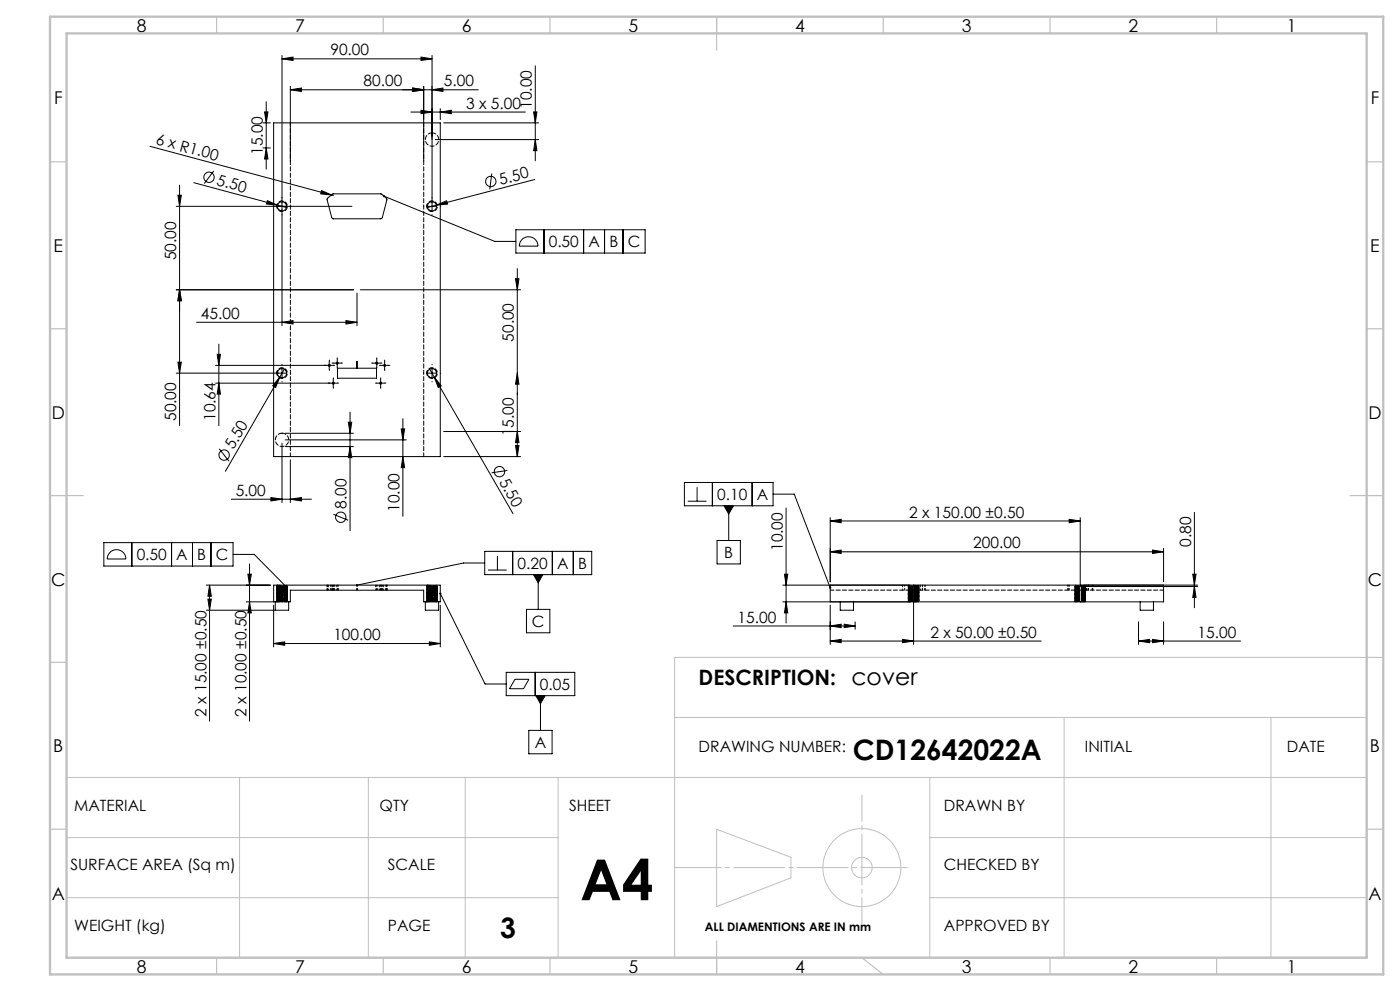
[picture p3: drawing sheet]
<svg xmlns="http://www.w3.org/2000/svg" width="420mm" height="297mm" viewBox="0 0 420 297" stroke-linecap="round" stroke-linejoin="round" font-family="sans-serif">
<g fill="none" stroke="#000" stroke-width=".3">
<path d="M84.6 17.6l3.3-.5v1zM84.6 16.6v81M84.6 17.6h45M126.3 17.1l3.3 .5-3.3 .5zM129.6 16.6v46.5M160.6 19.7v28.5M78.9 36.8h2.2M79.4 33.5h1l-.5 3.3zM79.9 30.5v20.2M82.1 36.8h50v100h-50zM87.1 26.9l3.3-.5v1zM87.1 26.9h56.4"/>
<path d="M87.1 25.9v22.4M123.3 33.6h34.3M123.8 26.4l3.3 .5-3.3 .5zM126.3 33.1l3.3 .5-3.3 .5zM127.1 25.9v22.4M129.6 26.9l3.3-.5v1zM132.1 33.6l3.3-.5v1zM132.1 32.6v3.2M133.1 36.8h28.5M160.1 33.5h1l-.5 3.3zM45 43.8l54.5 14.7M53.4 58.5h1l-.5 3.3z"/>
<path d="M53.9 55.5v72M58.1 54.7l25.2 6.8M64.1 51.2l-2.8 3.8M78.9 44.3h2.2M79.9 44.3l.5 3.4h-1zM96.4 57.1l3.1 1.4-3.3-.4zM98.2 59.5l1.7-1.4h14.4l1.8 1.7-1.4 5.4-.4 .4h-14.5l-.3-.4zM99.5 58.5l.5 .1M115.2 58.8l33.2 13.6h6.4M130.6 41.8h31M147.5 52l-.6 4.8M160.4 53.8l-29.5 7.7"/>
<path d="M160.6 41.8l.5 3.4h-1zM52.9 61.8h52.7M80.2 60.1l3.1 1.4-3.4-.4zM83.3 61.5l2.6 .7M128.3 61.8h2.5M130.9 61.5l3.1-1.3 .3 1zM130.9 61.5l-2.6 .7M154.8 68.9h38.7v6.9h-38.7zM156.6 71.8a2.8 2.8 0 0 1 3-.6 2.8 2.8 0 0 1 1.8 2.6h-5.6l.2-1.2zM163.2 68.9v6.9M175.1 68.9v6.9M181.4 68.9v6.9"/>
<path d="M186.9 68.9v6.9M52.9 86.9h53.2M53.9 86.9l.5 3.2h-1zM59 96.6h48.1M84.6 96.6l3.3-.5v1zM103.8 96.1l3.3 .5-3.3 .5zM107.1 87.8v9.8M108.1 86.9h48.1M154.7 83.5h1l-.5 3.4zM155.2 80.5v56.3M52.9 111.8h32.9M53.4 108.5h1l-.5 3.3z"/>
<path d="M64.7 114.8h36.5M64.7 109.5h35.3M65.2 106.2h.9l-.4 3.3zM65.7 114.8l.4 3.3h-.9zM65.7 103.1v24.4M83.9 113l-1.2 3.1-.9-.5zM84.6 110.6v2.5M85.3 110.7l-17.7 30.5M98.8 108.3v2.4M99.9 108.8h2.5M100 113.6v2.5M101.2 107.6v2.5"/>
<path d="M101.2 110.3h5.8v-2h.2v2h5.8v3h-11.8zM111.8 108.8h2.5M112.9 114.8h2.5M113 107.6v2.5M114.1 109.5h2.5M114.2 113.6v2.5M115.4 108.3v2.4M128.3 111.8h2.5M128.9 110.7l1.4 2.3M129.6 110.6v2.5M130.3 113l2.1 2.6-.9 .5zM130.3 113l23.6 40.9"/>
<path d="M155.2 111.8l.5 3.3h-1zM65.8 134.5l2.9 3.8M84.6 132.9v17.7M85.6 129.9h20.4M85.6 133.8h20.4M85.6 131.8h36.3M87.1 137.8v12.8M104.5 126.5h1l-.5 3.4zM105 133.8l.5 3.4h-1zM105 123.5v35.5M120.4 128.5h1l-.5 3.3zM120.9 136.8l.5 3.4h-1z"/>
<path d="M120.9 125.5v29.2M133.1 129.3h23.1M133.1 136.8h23.1M154.7 133.5h1l-.5 3.3zM155.2 129.3l.5 3.3h-1zM69.4 149.6h24.1M81.3 149.1l3.3 .5-3.3 .5zM87.1 149.6l3.3-.5v1zM100 154.1l4.5 1.8M152.2 141l-4.7 .7M205.3 144.6h26.6v7h-26.6zM206.3 150.2h5.6"/>
<path d="M209.1 146v4.2M213.7 144.6v7M217.2 151.6h2.8l-1.4 2.5zM218.6 151.6v10.4M225.6 144.6v7M231.9 148.1h6.4l10.8 28M235.8 152.3v34.4M249.1 156.1l3.2-.5v1.1zM249.1 155.1v19.3M249.1 156.1h75M320.7 155.6l3.4 .5-3.4 .6zM324.1 155.1v20.3"/>
<path d="M358.3 153.6v28.5M31.2 162.6h38.7v7h-38.7zM32.9 165.6a2.82 2.82 0 0 1 3.1-.6 2.82 2.82 0 0 1 1.8 2.5h-5.6l.1-.9zM39.5 162.6v7M51.5 162.6v7M57.7 162.6v7M61.9 175.4h19.2M62.4 179.6h1l-.5 3.3zM62.9 175.4l.5 3.3h-1zM62.9 175.4v40.7M63.3 162.6v7M69.9 166.2h6.4l9.4 9.4"/>
<path d="M74.4 172.1h1l-.5 3.3zM74.9 169v47.1M132.1 177.9l13.4 27.1h6.4M145.4 165.2h32.1v7h-32.1zM145.4 168.7h-6.3l-32 6.7M146.4 170.8h5.6M149.2 166.6v4.2M153.8 165.2v7M160.1 172.2h2.7l-1.3 2.5zM161.5 172.2v10.4M165.7 165.2v7M172 165.2v7"/>
<path d="M215.1 162h7v7h-7zM234.8 175.4h124.5M235.3 172.1h1l-.5 3.3zM249.1 175.4v5M249.1 165.4l3.2-.6v1.1zM249.1 165.4h100M274.1 175.7v17.4M325 175.8h34.3M345.8 164.8l3.3 .6-3.3 .5zM349.1 164.4v10M349.1 175.4v5h-114.3M357.8 172.1h1l-.5 3.3z"/>
<path d="M358.3 175.8l.5 3.3h-1zM61.9 182.9h20.7M74.9 180.4l.5 3.3h-1zM82.1 192.9l3.3-.5v1zM82.1 181.4v12.5M82.1 192.9h50M82.1 180.4v-5h50v5h-5v-3.5h-40v3.5h-13.2M82.6 180.4v2.5M86.6 180.4v2.5h-4M127.6 180.4v2.5h4v-2.5M128.8 192.4l3.3 .5-3.3 .5zM132.1 181.4v12.5"/>
<path d="M157.9 182.6h7.1v7h-7.1zM220 187.6h36.5M235.8 180.4l.5 3.3h-1zM249.1 187.6l3.2-.5v1zM249.1 192.1l3.2-.5v1zM249.1 192.1h63.2M249.1 181.4v11.7M252.1 180.4v2.5h3.9v-2.5M253.3 187.1l3.2 .5-3.2 .5zM256.5 186.4v2.2M270.8 191.6l3.3 .5-3.3 .5zM341.6 192.1l3.3-.5v1z"/>
<path d="M341.6 186.4v6.7M341.6 192.1h30.6M342.1 180.4v2.5h3.9v-2.5M345.8 191.6l3.3 .5-3.3 .5zM349.1 186.4v6.7M151.9 201.5h20.5v7h-20.5zM154.5 203.6h4.2l-1.6 2.8h-4.2zM158.6 218.9h7v7h-7zM160.5 201.5v7M160.8 208.5h2.7l-1.4 2.4zM162.1 208.5v10.4"/>
<circle cx="62.7" cy="53.1" r="1.56"/>
<circle cx="147.2" cy="54.4" r="1.55"/>
<circle cx="84.6" cy="61.9" r="1.38"/>
<circle cx="129.6" cy="61.8" r="1.38"/>
<circle cx="84.6" cy="111.8" r="1.38"/>
<circle cx="98.8" cy="109.5" r=".31"/>
<circle cx="100" cy="114.8" r=".32"/>
<circle cx="101.2" cy="108.8" r=".32"/>
<circle cx="113" cy="108.8" r=".32"/>
<circle cx="114.2" cy="114.8" r=".31"/>
<circle cx="115.4" cy="109.5" r=".31"/>
<circle cx="129.6" cy="111.8" r="1.38"/>
<circle cx="67.2" cy="136.4" r="1.56"/>
<circle cx="102.2" cy="155" r="1.55"/>
<circle cx="149.8" cy="141.4" r="1.55"/>
</g>
<g fill="none" stroke="#c0c0c0" stroke-width=".3">
<path d="M410 197h-207.6v90M202.4 215h207.6M319.2 215v72M381.3 215v72M20 233h390v54h-390zM71.9 233v54M110.5 233v54M139.6 233v54M167.4 233v54M278.9 233v54M20 251h147.4M215 248.5l22.3 8.4v6.2l-22.3 8.6z"/>
<path d="M278.9 251h131.1M20 269h147.4M278.9 269h131.1"/>
<circle cx="258.6" cy="260" r="11.7"/>
<circle cx="258.6" cy="260" r="3.1"/>
</g>
<g fill="none" stroke="#000" stroke-width=".3" stroke-dasharray="15.2 1.3 1.3 1.3">
<path d="M84.6 59.3v-.1M129.6 59.3v-.1M82.1 61.8h-.1M84.6 64.3v.1M87.1 61.8h.1M127.1 61.8h-.1M129.6 64.3v.1M132.1 61.8h.1M82.1 111.8h-.1M84.6 109.3v-.1M84.6 114.3v.1M87.1 111.8h.1"/>
<path d="M97.6 109.5h-.4M98.8 114.8h-.4M98.8 108.2v-.3M98.8 110.7v.3M99.9 108.8h-.3M100 113.6v-.4M100 116.1v.3M100.1 109.5h.3M101.2 107.6v-.4M101.2 110.1v.3M101.3 114.8h.3M102.4 108.8h.3"/>
<path d="M111.8 108.8h-.3M113 114.8h-.4M113 107.6v-.4M113 110.1v.3M114.2 109.5h-.4M114.2 113.6v-.4M114.2 116.1v.3M114.3 108.8h.3M115.4 108.2v-.3M115.4 110.7v.3M115.5 114.8h.3M116.7 109.5h.3"/>
<path d="M127.1 111.8h-.1M129.6 109.3v-.1M129.6 114.3v.1M132.1 111.8h.1"/>
</g>
<path d="M272.2 260h-69.8" fill="none" stroke="#c0c0c0" stroke-width=".3" stroke-dasharray="15.2 1.3 1.3 1.3" stroke-dashoffset="1.3"/>
<path d="M258.6 238.3v38.6" fill="none" stroke="#c0c0c0" stroke-width=".3" stroke-dasharray="15.2 1.3 1.3 1.3" stroke-dashoffset="7.4"/>
<g fill="none" stroke="#c0c0c0" stroke-width=".35">
<path d="M65 5v5M115 5v5M165 5v5M215 5v10M265 5v5M315 5v5M365 5v5M15 48.5h5M410 48.5h5M15 98.5h5M410 98.5h5M15 148.5h10"/>
<path d="M405 148.5h10M15 198.5h5M410 197h5M15 248.5h5M410 248.5h5M65 287v5M115 287v5M165 287v5M215 282v10M258.6 287l6.4 5M315 287v5M365 287v5"/>
</g>
<path d="M15 5h400v287h-400zM20 10h390v277h-390z" fill="none" stroke="#c0c0c0" stroke-width=".7"/>
<g fill="#000">
<path d="M130.9 61.5l3.1-1.3 .3 1zM83.9 113l-1.2 3.1-.9-.5zM130.3 113l2.1 2.6-.9 .5z"/>
<path d="M87.1 26.9l3.3-.5v1zM123.8 26.4l3.3 .5-3.3 .5zM84.6 17.6l3.3-.5v1zM126.3 17.1l3.3 .5-3.3 .5zM249.1 187.6l3.2-.5v1zM253.3 187.1l3.2 .5-3.2 .5zM249.1 156.1l3.2-.5v1.1zM320.7 155.6l3.4 .5-3.4 .6zM249.1 192.1l3.2-.5v1zM270.8 191.6l3.3 .5-3.3 .5z"/>
<path d="M80.2 60.1l-.3 1 3.4 .4zM96.4 57.1l-.2 1 3.3 .4z"/>
<path d="M84.6 96.6l3.3-.5v1zM103.8 96.1l3.3 .5-3.3 .5z"/>
<path d="M81.3 149.1l3.3 .5-3.3 .5zM87.1 149.6l3.3-.5v1z"/>
<path d="M131.9 177.6a.34 .34 0 0 0 0 .6 .34 .34 0 0 0 .5-.3 .34 .34 0 0 0-.5-.3l.2 .3zM106.9 175.1l-.1 .3h.3h-.3a.35 .35 0 0 0 .4 .3 .35 .35 0 0 0 .2-.4 .35 .35 0 0 0-.5-.2zM85.4 175.4v.4l.5 .1-.2-.3 .2 .3v-.5zM160.8 208.5l1.3 2.4 1.4-2.4zM160.1 172.2l1.4 2.5 1.3-2.5zM115 58.5l-.1 .2 .3 .1-.3-.1a.34 .34 0 0 0 .3 .4 .34 .34 0 0 0 .3-.4 .34 .34 0 0 0-.5-.2zM248.8 175.9l-.1 .3 .2 .3h.3l-.1-.4 .1 .4 .2-.2-.2-.5zM217.2 151.6l1.4 2.5 1.4-2.5z"/>
<path d="M420 172.1v3.3zM420 190.4v3.3zM420 177.1v3.3zM420 182.9v3.3zM420 172.1v3.3zM420 185.4v3.3zM420 172.1v3.3zM420 180.4v3.3zM62.9 175.4l.5 3.3h-1zM62.4 179.6h1l-.5 3.3zM74.4 172.1h1l-.5 3.3zM74.9 180.4l.5 3.3h-1zM53.4 58.5h1l-.5 3.3zM53.9 86.9l.5 3.2h-1zM65.2 106.2h.9l-.4 3.3zM65.7 114.8l.4 3.3h-.9zM154.7 83.5h1l-.5 3.4zM155.2 111.8l.5 3.3h-1zM155.2 129.3l.5 3.3h-1zM154.7 133.5h1l-.5 3.3zM104.5 126.5h1l-.5 3.4zM105 133.8l.5 3.4h-1zM120.4 128.5h1l-.5 3.3zM120.9 136.8l.5 3.4h-1zM235.3 172.1h1l-.5 3.3zM235.8 180.4l.5 3.3h-1zM357.8 172.1h1l-.5 3.3zM358.3 175.8l.5 3.3h-1z"/>
<path d="M128.8 192.4l3.3 .5-3.3 .5zM82.1 192.9l3.3-.5v1zM129.6 26.9l3.3-.5v1zM123.8 26.4l3.3 .5-3.3 .5zM132.1 33.6l3.3-.5v1zM126.3 33.1l3.3 .5-3.3 .5zM345.8 191.6l3.3 .5-3.3 .5zM341.6 192.1l3.3-.5v1zM345.8 164.8l3.3 .6-3.3 .5zM249.1 165.4l3.2-.6v1.1z"/>
<path d="M420 190.4v3.3zM420 173.6v3.3zM420 180.4v3.3zM420 168.1v3.3zM53.4 108.5h1l-.5 3.3zM53.9 86.9l.5 3.2h-1zM79.9 44.3l.5 3.4h-1zM79.4 33.5h1l-.5 3.3zM160.6 41.8l.5 3.4h-1zM160.1 33.5h1l-.5 3.3z"/>
</g>
<g fill="none" stroke="#000" stroke-width=".3" stroke-dasharray="1.3 .6">
<path d="M83.2 61.8h-.2M86 61.8h.1M128.2 61.8h-.2M131 61.8h.1M83.2 111.8h-.2M86 111.8h.1M128.2 111.8h-.2M131 111.8h.1M83 175.5l3.2 .2M83 175.5l.2 .2M83 175.5h.1M83 176.7h.1"/>
<path d="M83 178.7h.1M83 179.9h.1M83 175.9h.1M83 176.3h.1M83 177.1h.1M83 177.5h.1M83 177.9h.1M83 178.3h.1M83 179.1h.1M83 179.5h.1M83.1 175.9l.2 .2M83.1 176.3l.2 .2"/>
<path d="M83.1 176.7l.2 .2M83.1 177.1l.2 .2M83.1 177.5l.2 .2M83.1 177.9l.2 .2M83.1 178.3l.2 .2M83.1 178.7l.2 .2M83.1 179.1l.2 .2M83.1 179.5l.2 .2M83.1 179.9l.2 .2M83.1 175.5l.2 .2M83.1 175.9h-.1M83.1 176.3h-.1"/>
<path d="M83.1 176.7h-.1M83.1 177.5h-.1M83.1 177.9h-.1M83.1 178.3h-.1M83.1 179.1h-.1M83.1 179.5h-.1M83.1 179.9h-.1M83.1 175.6l3.1 .1M83.1 176l3.1 .1M83.1 176.4l3.1 .1M83.1 177.2l3.1 .1M83.1 177.6l3.1 .1"/>
<path d="M83.1 178l3.1 .1M83.1 178.4l3.1 .1M83.1 179.2l3.1 .1M83.1 179.6l3.1 .1M83.2 175.4l-.2 .1M83.2 175.7h.1M83.2 175.7v-.3M83.2 178.1h.1M83.2 178.9h.1M83.2 179.7v.1M83.2 179.3v.1M83.2 178.9v.1"/>
<path d="M83.2 178.5v.1M83.2 178.1v.1M83.2 177.7v.1M83.2 177.3v.1M83.2 176.9v.1M83.2 176.5v.1M83.2 176.1v.1M83.2 175.7v.1M83.3 176.1l-.2 .2M83.3 176.5l-.2 .2M83.3 176.9l-.2 .2M83.3 177.3l-.2 .2"/>
<path d="M83.3 177.7l-.2 .2M83.3 178.1l-.2 .2M83.3 178.5l-.2 .2M83.3 178.9l-.2 .2M83.3 179.3l-.2 .2M83.3 179.7l-.2 .2M83.3 175.7l-.2 .2M83.3 175.7l-.1 .1M83.3 176.1l-.1 .1M83.3 176.5l-.1 .1M83.3 176.9l-.1 .1M83.3 177.7l-.1 .1"/>
<path d="M83.3 178.5l-.1 .1M83.3 178.9l-.1 .1M83.3 179.3l-.1 .1M83.3 179.7l-.1 .1M86 176.3l.2-.2M86 176.7l.2-.2M86 177.1l.2-.2M86 177.5l.2-.2M86 177.9l.2-.2M86 178.3l.2-.2M86 178.7l.2-.2M86 179.1l.2-.2"/>
<path d="M86 179.5l.2-.2M86 179.9l.2-.2M86 175.9l.2-.2M86 175.6v-.2M86 176v-.1M86 176.4v-.1M86 176.8v-.1M86 177.2v-.1M86 177.6v-.1M86 178v-.1M86 178.4v-.1M86 178.8v-.1"/>
<path d="M86 179.2v-.1M86 179.6v-.1M86 180v-.1M86.2 175.7l-3.1 .2M86.2 176.1l-3.1 .2M86.2 176.9l-3.1 .2M86.2 177.3l-3.1 .2M86.2 177.7l-3.1 .2M86.2 178.1l-3.1 .2M86.2 178.9l-3.1 .2M86.2 179.3l-3.1 .2M86.2 176.1l-.2-.1"/>
<path d="M86.2 176.5l-.2-.1M86.2 176.9l-.2-.1M86.2 177.3l-.2-.1M86.2 177.7l-.2-.1M86.2 178.1l-.2-.1M86.2 178.5l-.2-.1M86.2 178.9l-.2-.1M86.2 179.3l-.2-.1M86.2 179.7l-.2-.1M86.2 175.7l-.2-.1M86.2 176.1h.1M86.2 176.5h.1"/>
<path d="M86.2 176.9h.1M86.2 177.3h.1M86.2 177.7h.1M86.2 178.1h.1M86.2 178.5h.1M86.2 178.9h.1M86.2 179.3h.1M86.2 179.7h.1M86.2 175.7h.1M128 175.5l3.2 .2M128 175.5l.2 .2M128 175.5h.1"/>
<path d="M128 176.7h.1M128 178.7h.1M128 179.9h.1M128 175.9h.1M128 176.3h.1M128 177.1h.1M128 177.5h.1M128 177.9h.1M128 178.3h.1M128 179.1h.1M128 179.5h.1M128.1 175.9l.2 .2"/>
<path d="M128.1 176.3l.2 .2M128.1 176.7l.2 .2M128.1 177.1l.2 .2M128.1 177.5l.2 .2M128.1 177.9l.2 .2M128.1 178.3l.2 .2M128.1 178.7l.2 .2M128.1 179.1l.2 .2M128.1 179.5l.2 .2M128.1 179.9l.2 .2M128.1 175.5l.2 .2M128.1 175.9h-.1"/>
<path d="M128.1 176.3h-.1M128.1 176.7h-.1M128.1 177.5h-.1M128.1 177.9h-.1M128.1 178.3h-.1M128.1 179.1h-.1M128.1 179.5h-.1M128.1 179.9h-.1M128.1 175.6l3.1 .1M128.1 176l3.1 .1M128.1 176.4l3.1 .1M128.1 177.2l3.1 .1"/>
<path d="M128.1 177.6l3.1 .1M128.1 178l3.1 .1M128.1 178.4l3.1 .1M128.1 179.2l3.1 .1M128.1 179.6l3.1 .1M128.2 175.4l-.2 .1M128.2 175.7h.1M128.2 175.7v-.3M128.2 178.1h.1M128.2 178.9h.1M128.2 179.7v.1M128.2 179.3v.1"/>
<path d="M128.2 178.9v.1M128.2 178.5v.1M128.2 178.1v.1M128.2 177.7v.1M128.2 177.3v.1M128.2 176.9v.1M128.2 176.5v.1M128.2 176.1v.1M128.2 175.7v.1M128.3 176.1l-.2 .2M128.3 176.5l-.2 .2M128.3 176.9l-.2 .2"/>
<path d="M128.3 177.3l-.2 .2M128.3 177.7l-.2 .2M128.3 178.1l-.2 .2M128.3 178.5l-.2 .2M128.3 178.9l-.2 .2M128.3 179.3l-.2 .2M128.3 179.7l-.2 .2M128.3 175.7l-.2 .2M128.3 175.7l-.1 .1M128.3 176.1l-.1 .1M128.3 176.5l-.1 .1M128.3 176.9l-.1 .1"/>
<path d="M128.3 177.7l-.1 .1M128.3 178.5l-.1 .1M128.3 178.9l-.1 .1M128.3 179.3l-.1 .1M128.3 179.7l-.1 .1M131 176.3l.2-.2M131 176.7l.2-.2M131 177.1l.2-.2M131 177.5l.2-.2M131 177.9l.2-.2M131 178.3l.2-.2M131 178.7l.2-.2"/>
<path d="M131 179.1l.2-.2M131 179.5l.2-.2M131 179.9l.2-.2M131 175.9l.2-.2M131 175.6v-.2M131 176v-.1M131 176.4v-.1M131 176.8v-.1M131 177.2v-.1M131 177.6v-.1M131 178v-.1M131 178.4v-.1"/>
<path d="M131 178.8v-.1M131 179.2v-.1M131 179.6v-.1M131 180v-.1M131.2 175.7l-3.1 .2M131.2 176.1l-3.1 .2M131.2 176.9l-3.1 .2M131.2 177.3l-3.1 .2M131.2 177.7l-3.1 .2M131.2 178.1l-3.1 .2M131.2 178.9l-3.1 .2M131.2 179.3l-3.1 .2"/>
<path d="M131.2 176.1l-.2-.1M131.2 176.5l-.2-.1M131.2 176.9l-.2-.1M131.2 177.3l-.2-.1M131.2 177.7l-.2-.1M131.2 178.1l-.2-.1M131.2 178.5l-.2-.1M131.2 178.9l-.2-.1M131.2 179.3l-.2-.1M131.2 179.7l-.2-.1M131.2 175.7l-.2-.1M131.2 176.1h.1"/>
<path d="M131.2 176.5h.1M131.2 176.9h.1M131.2 177.3h.1M131.2 177.7h.1M131.2 178.1h.1M131.2 178.5h.1M131.2 178.9h.1M131.2 179.3h.1M131.2 179.7h.1M131.2 175.7h.1M272.5 176.2h.1M272.5 176.6h.1"/>
<path d="M272.5 177h.1M272.5 177.4h.1M272.5 177.8h.1M272.5 178.2h.1M272.5 178.6h.1M272.5 179h.1M272.5 179.4h.1M272.5 179.8h.1M272.5 175.8h.1M272.5 176.2l.2 .2M272.5 176.6l.2 .2M272.5 177l.2 .2"/>
<path d="M272.5 177.4l.2 .2M272.5 177.8l.2 .2M272.5 178.2l.2 .2M272.5 178.6l.2 .2M272.5 179l.2 .2M272.5 179.4l.2 .2M272.5 179.8l.2 .2M272.5 175.8l.2 .2M272.5 175.8l3.2 .2M272.5 176.2l3.2 .2M272.5 176.6l3.2 .2M272.5 177l3.2 .2"/>
<path d="M272.5 177.4l3.2 .2M272.5 177.8l3.2 .2M272.5 178.2l3.2 .2M272.5 178.6l3.2 .2M272.5 179l3.2 .2M272.5 179.4l3.2 .2M272.5 179.8l3.2 .2M272.7 180v.1M272.7 179.6v.1M272.7 179.2v.1M272.7 178.8v.1M272.7 178.4v.1"/>
<path d="M272.7 178v.1M272.7 177.6v.1M272.7 177.2v.1M272.7 176.8v.1M272.7 176.4v.1M272.7 176v.1M272.7 175.4v.3M272.7 176.1l-.2 .1M272.7 176.5l-.2 .1M272.7 176.9l-.2 .1M272.7 177.3l-.2 .1M272.7 177.7l-.2 .1"/>
<path d="M272.7 178.1l-.2 .1M272.7 178.5l-.2 .1M272.7 178.9l-.2 .1M272.7 179.3l-.2 .1M272.7 179.7l-.2 .1M272.7 175.7l-.2 .1M274.1 175.7v-.3M275.4 176.2l.3-.2M275.4 176.6l.3-.2M275.4 177l.3-.2M275.4 177.4l.3-.2M275.4 177.8l.3-.2"/>
<path d="M275.4 178.2l.3-.2M275.4 178.6l.3-.2M275.4 179l.3-.2M275.4 179.4l.3-.2M275.4 179.8l.3-.2M275.4 175.8l.3-.2M275.4 175.5v-.1M275.4 175.9v-.1M275.4 176.3v-.1M275.4 176.7v-.1M275.4 177.1v-.1M275.4 177.5v-.1"/>
<path d="M275.4 177.9v-.1M275.4 178.3v-.1M275.4 178.7v-.1M275.4 179.1v-.1M275.4 179.5v-.1M275.4 179.9v-.1M275.6 175.6l-3.1 .2M275.6 176l-3.1 .2M275.6 176.4l-3.1 .2M275.6 176.8l-3.1 .2M275.6 177.2l-3.1 .2M275.6 177.6l-3.1 .2"/>
<path d="M275.6 178l-3.1 .2M275.6 178.4l-3.1 .2M275.6 178.8l-3.1 .2M275.6 179.2l-3.1 .2M275.6 179.6l-3.1 .2M275.7 175.6h.1M275.7 175.6l-3.2 .2M275.7 176l-3.2 .2M275.7 176.4l-3.2 .2M275.7 176.8l-3.2 .2M275.7 177.2l-3.2 .2M275.7 177.6l-3.2 .2"/>
<path d="M275.7 178l-3.2 .2M275.7 178.4l-3.2 .2M275.7 178.8l-3.2 .2M275.7 179.2l-3.2 .2M275.7 179.6l-3.2 .2M275.7 180l-3.2 .2M275.7 176l-.3-.1M275.7 176.4l-.3-.1M275.7 176.8l-.3-.1M275.7 177.2l-.3-.1M275.7 177.6l-.3-.1M275.7 178l-.3-.1"/>
<path d="M275.7 178.4l-.3-.1M275.7 178.8l-.3-.1M275.7 179.2l-.3-.1M275.7 179.6l-.3-.1M275.7 180l-.3-.1M275.7 175.6l-.3-.1M275.7 176h.1M275.7 176.4h.1M275.7 176.8h.1M275.7 177.2h.1M275.7 177.6h.1M275.7 178h.1"/>
<path d="M275.7 178.4h.1M275.7 178.8h.1M275.7 179.2h.1M275.7 179.6h.1M322.5 176.2h.1M322.5 176.6h.1M322.5 177h.1M322.5 177.4h.1M322.5 177.8h.1M322.5 178.2h.1M322.5 178.6h.1M322.5 179h.1"/>
<path d="M322.5 179.4h.1M322.5 179.8h.1M322.5 175.8h.1M322.5 176.2l.2 .2M322.5 176.6l.2 .2M322.5 177l.2 .2M322.5 177.4l.2 .2M322.5 177.8l.2 .2M322.5 178.2l.2 .2M322.5 178.6l.2 .2M322.5 179l.2 .2M322.5 179.4l.2 .2"/>
<path d="M322.5 179.8l.2 .2M322.5 175.8l.2 .2M322.5 175.8l3.2 .2M322.5 176.2l3.2 .2M322.5 176.6l3.2 .2M322.5 177l3.2 .2M322.5 177.4l3.2 .2M322.5 177.8l3.2 .2M322.5 178.2l3.2 .2M322.5 178.6l3.2 .2M322.5 179l3.2 .2M322.5 179.4l3.2 .2"/>
<path d="M322.5 179.8l3.2 .2M322.7 180v.1M322.7 179.6v.1M322.7 179.2v.1M322.7 178.8v.1M322.7 178.4v.1M322.7 178v.1M322.7 177.6v.1M322.7 177.2v.1M322.7 176.8v.1M322.7 176.4v.1M322.7 176v.1"/>
<path d="M322.7 175.4v.3M322.7 176.1l-.2 .1M322.7 176.5l-.2 .1M322.7 176.9l-.2 .1M322.7 177.3l-.2 .1M322.7 177.7l-.2 .1M322.7 178.1l-.2 .1M322.7 178.5l-.2 .1M322.7 178.9l-.2 .1M322.7 179.3l-.2 .1M322.7 179.7l-.2 .1M322.7 175.7l-.2 .1"/>
<path d="M324.1 175.7v-.3M325.4 176.2l.3-.2M325.4 176.6l.3-.2M325.4 177l.3-.2M325.4 177.4l.3-.2M325.4 177.8l.3-.2M325.4 178.2l.3-.2M325.4 178.6l.3-.2M325.4 179l.3-.2M325.4 179.4l.3-.2M325.4 179.8l.3-.2M325.4 175.8l.3-.2"/>
<path d="M325.4 175.5v-.1M325.4 175.9v-.1M325.4 176.3v-.1M325.4 176.7v-.1M325.4 177.1v-.1M325.4 177.5v-.1M325.4 177.9v-.1M325.4 178.3v-.1M325.4 178.7v-.1M325.4 179.1v-.1M325.4 179.5v-.1M325.4 179.9v-.1"/>
<path d="M325.6 175.6l-3.1 .2M325.6 176l-3.1 .2M325.6 176.4l-3.1 .2M325.6 176.8l-3.1 .2M325.6 177.2l-3.1 .2M325.6 177.6l-3.1 .2M325.6 178l-3.1 .2M325.6 178.4l-3.1 .2M325.6 178.8l-3.1 .2M325.6 179.2l-3.1 .2M325.6 179.6l-3.1 .2M325.7 175.6h.1"/>
<path d="M325.7 175.6l-3.2 .2M325.7 176l-3.2 .2M325.7 176.4l-3.2 .2M325.7 176.8l-3.2 .2M325.7 177.2l-3.2 .2M325.7 177.6l-3.2 .2M325.7 178l-3.2 .2M325.7 178.4l-3.2 .2M325.7 178.8l-3.2 .2M325.7 179.2l-3.2 .2M325.7 179.6l-3.2 .2M325.7 180l-3.2 .2"/>
<path d="M325.7 176l-.3-.1M325.7 176.4l-.3-.1M325.7 176.8l-.3-.1M325.7 177.2l-.3-.1M325.7 177.6l-.3-.1M325.7 178l-.3-.1M325.7 178.4l-.3-.1M325.7 178.8l-.3-.1M325.7 179.2l-.3-.1M325.7 179.6l-.3-.1M325.7 180l-.3-.1M325.7 175.6l-.3-.1"/>
<path d="M325.7 176h.1M325.7 176.4h.1M325.7 176.8h.1M325.7 177.2h.1M325.7 177.6h.1M325.7 178h.1M325.7 178.4h.1M325.7 178.8h.1M325.7 179.2h.1M325.7 179.6h.1M83 180.3h.1M83.1 180.3v.1"/>
<path d="M83.2 180.1v.1M83.3 180.1l-.2 .2M86 180.3l.2-.2M86 180.4v-.1M86.2 180.1l-3.1 .2M86.2 180.1l-.2-.1M86.2 180.1h.1M128 180.3h.1M128.1 180.3v.1M128.2 180.1v.1M128.3 180.1l-.2 .2M131 180.3l.2-.2"/>
<path d="M131 180.4v-.1M131.2 180.1l-3.1 .2M131.2 180.1l-.2-.1M131.2 180.1h.1M272.5 180.2h.1M272.5 180.2l.2 .2M272.7 180.1l-.2 .1M275.4 180.2l.3-.2M275.4 180.3v-.1M275.6 180.4l-.2-.1M275.6 180l-3.1 .2M275.7 180h.1"/>
<path d="M322.5 180.2h.1M322.5 180.2l.2 .2M322.7 180.1l-.2 .1M325.4 180.2l.3-.2M325.4 180.3v-.1M325.6 180.4l-.2-.1M325.6 180l-3.1 .2M325.7 180h.1"/>
</g>
<g fill="none" stroke="#000" stroke-width=".3" stroke-dasharray="1.3 .6" stroke-dashoffset=".3">
<path d="M86.2 176.5l-3.2 .2 3.2 .2M86.2 178.5l-3.2 .2 3.2 .2M86.2 179.7l-3.2 .2 3.2 .2M86.2 175.7l-3.2 .2 3.2 .2M86.2 176.1l-3.2 .2 3.2 .2M86.2 176.9l-3.2 .2 3.2 .2M86.2 177.3l-3.2 .2 3.2 .2M86.2 177.7l-3.2 .2 3.2 .2M86.2 178.1l-3.2 .2 3.2 .2M86.2 178.9l-3.2 .2 3.2 .2M86.2 179.3l-3.2 .2 3.2 .2M131.2 176.5l-3.2 .2 3.2 .2"/>
<path d="M131.2 178.5l-3.2 .2 3.2 .2M131.2 179.7l-3.2 .2 3.2 .2M131.2 175.7l-3.2 .2 3.2 .2M131.2 176.1l-3.2 .2 3.2 .2M131.2 176.9l-3.2 .2 3.2 .2M131.2 177.3l-3.2 .2 3.2 .2M131.2 177.7l-3.2 .2 3.2 .2M131.2 178.1l-3.2 .2 3.2 .2M131.2 178.9l-3.2 .2 3.2 .2M131.2 179.3l-3.2 .2 3.2 .2"/>
</g>
<path d="M86.2 180.1l-3.2 .2 1 .1M131.2 180.1l-3.2 .2 1 .1M272.5 180.2l2.2 .2M322.5 180.2l2.2 .2" fill="none" stroke="#000" stroke-width=".3" stroke-dasharray="1.3 .6" stroke-dashoffset=".5"/>
<g fill="none" stroke="#000" stroke-width=".3" stroke-dasharray="1.3 .6" stroke-dashoffset=".2">
<path d="M127.1 36.8v100M86 61.7a1.46 1.46 0 0 0-2-1.3M131 61.7a1.46 1.46 0 0 0-2-1.3M86 111.7a1.46 1.46 0 0 0-2-1.3M131 111.7a1.46 1.46 0 0 0-2-1.3M87.1 136.8v-100M83.2 175.4l2.8 .2M83.3 175.7l2.7 .2M83.3 176.1l2.7 .2M83.3 176.5l2.7 .2M83.3 176.9l2.7 .2M83.3 177.3l2.7 .2"/>
<path d="M83.3 177.7l2.7 .2M83.3 178.5l2.7 .2M83.3 179.3l2.7 .2M83.3 179.7l2.7 .2M86 175.9l-2.7 .2M86 176.3l-2.7 .2M86 176.7l-2.7 .2M86 177.1l-2.7 .2M86 177.5l-2.7 .2M86 178.3l-2.7 .2M86 179.1l-2.7 .2M86 179.5l-2.7 .2"/>
<path d="M86 179.9l-2.7 .2M128.2 175.4l2.8 .2M128.3 175.7l2.7 .2M128.3 176.1l2.7 .2M128.3 176.5l2.7 .2M128.3 176.9l2.7 .2M128.3 177.3l2.7 .2M128.3 177.7l2.7 .2M128.3 178.5l2.7 .2M128.3 179.3l2.7 .2M128.3 179.7l2.7 .2M131 175.9l-2.7 .2"/>
<path d="M131 176.3l-2.7 .2M131 176.7l-2.7 .2M131 177.1l-2.7 .2M131 177.5l-2.7 .2M131 178.3l-2.7 .2M131 179.1l-2.7 .2M131 179.5l-2.7 .2M131 179.9l-2.7 .2M272.7 175.7l2.7 .2M272.7 176.1l2.7 .2M272.7 176.5l2.7 .2M272.7 176.9l2.7 .2"/>
<path d="M272.7 177.3l2.7 .2M272.7 177.7l2.7 .2M272.7 178.1l2.7 .2M272.7 178.5l2.7 .2M272.7 178.9l2.7 .2M272.7 179.3l2.7 .2M272.7 179.7l2.7 .2M272.7 176l2.7 .2M272.7 176.4l2.7 .2M272.7 176.8l2.7 .2M272.7 177.2l2.7 .2M272.7 177.6l2.7 .2"/>
<path d="M272.7 178l2.7 .2M272.7 178.4l2.7 .2M272.7 178.8l2.7 .2M272.7 179.2l2.7 .2M272.7 179.6l2.7 .2M272.7 180l2.7 .2M275.4 175.8l-2.7 .2M275.4 176.2l-2.7 .2M275.4 176.6l-2.7 .2M275.4 177l-2.7 .2M275.4 177.4l-2.7 .2M275.4 177.8l-2.7 .2"/>
<path d="M275.4 178.2l-2.7 .2M275.4 178.6l-2.7 .2M275.4 179l-2.7 .2M275.4 179.4l-2.7 .2M275.4 179.8l-2.7 .2M275.4 175.5l-2.7 .2M275.4 175.9l-2.7 .2M275.4 176.3l-2.7 .2M275.4 176.7l-2.7 .2M275.4 177.1l-2.7 .2M275.4 177.5l-2.7 .2M275.4 177.9l-2.7 .2"/>
<path d="M275.4 178.3l-2.7 .2M275.4 178.7l-2.7 .2M275.4 179.1l-2.7 .2M275.4 179.5l-2.7 .2M275.4 179.9l-2.7 .2M322.7 175.7l2.7 .2M322.7 176.1l2.7 .2M322.7 176.5l2.7 .2M322.7 176.9l2.7 .2M322.7 177.3l2.7 .2M322.7 177.7l2.7 .2M322.7 178.1l2.7 .2"/>
<path d="M322.7 178.5l2.7 .2M322.7 178.9l2.7 .2M322.7 179.3l2.7 .2M322.7 179.7l2.7 .2M322.7 176l2.7 .2M322.7 176.4l2.7 .2M322.7 176.8l2.7 .2M322.7 177.2l2.7 .2M322.7 177.6l2.7 .2M322.7 178l2.7 .2M322.7 178.4l2.7 .2M322.7 178.8l2.7 .2"/>
<path d="M322.7 179.2l2.7 .2M322.7 179.6l2.7 .2M322.7 180l2.7 .2M325.4 175.8l-2.7 .2M325.4 176.2l-2.7 .2M325.4 176.6l-2.7 .2M325.4 177l-2.7 .2M325.4 177.4l-2.7 .2M325.4 177.8l-2.7 .2M325.4 178.2l-2.7 .2M325.4 178.6l-2.7 .2M325.4 179l-2.7 .2"/>
<path d="M325.4 179.4l-2.7 .2M325.4 179.8l-2.7 .2M325.4 175.5l-2.7 .2M325.4 175.9l-2.7 .2M325.4 176.3l-2.7 .2M325.4 176.7l-2.7 .2M325.4 177.1l-2.7 .2M325.4 177.5l-2.7 .2M325.4 177.9l-2.7 .2M325.4 178.3l-2.7 .2M325.4 178.7l-2.7 .2M325.4 179.1l-2.7 .2"/>
<path d="M325.4 179.5l-2.7 .2M325.4 179.9l-2.7 .2M349.1 176.9h-100M83.3 180.1l2.7 .2M128.3 180.1l2.7 .2M272.7 180.1l2.7 .2M275.4 180.2l-2.7 .2M322.7 180.1l2.7 .2M325.4 180.2l-2.7 .2"/>
</g>
<g fill="none" stroke="#000" stroke-width=".3" stroke-dasharray="1.3 .6" stroke-dashoffset=".7">
<path d="M86 177.9l-2.8 .2 2.8 .2M86 178.7l-2.8 .2 2.8 .2M86 175.6l-2.8 .2 2.8 .2M86 176l-2.8 .2 2.8 .2M86 176.4l-2.8 .2 2.8 .2M86 176.8l-2.8 .2 2.8 .2M86 177.2l-2.8 .2 2.8 .2M86 177.6l-2.8 .2 2.8 .2M86 178l-2.8 .2 2.8 .2M86 178.4l-2.8 .2 2.8 .2M86 178.8l-2.8 .2 2.8 .2M86 179.2l-2.8 .2 2.8 .2"/>
<path d="M86 179.6l-2.8 .2 2.8 .2M86 180l-2.8 .2 2.8 .2M131 177.9l-2.8 .2 2.8 .2M131 178.7l-2.8 .2 2.8 .2M131 175.6l-2.8 .2 2.8 .2M131 176l-2.8 .2 2.8 .2M131 176.4l-2.8 .2 2.8 .2M131 176.8l-2.8 .2 2.8 .2M131 177.2l-2.8 .2 2.8 .2M131 177.6l-2.8 .2 2.8 .2M131 178l-2.8 .2 2.8 .2M131 178.4l-2.8 .2 2.8 .2"/>
<path d="M131 178.8l-2.8 .2 2.8 .2M131 179.2l-2.8 .2 2.8 .2M131 179.6l-2.8 .2 2.8 .2M131 180l-2.8 .2 2.8 .2M274.1 175.4l1.3 .1M274.1 175.7l1.3 .1M324.1 175.4l1.3 .1M324.1 175.7l1.3 .1M86 180.3l-1.4 .1M131 180.3l-1.4 .1M275.4 180.3l-1.3 .1M325.4 180.3l-1.3 .1"/>
</g>
<g fill="none" stroke="#000" stroke-width=".3" stroke-dasharray="1.3 .6" stroke-dashoffset=".8">
<path d="M98.1 175.4v1.5M98.1 176.9v-1.5M98.3 176.9v-1.5M98.5 175.4v1.5M99.1 176.9v-1.5M99.5 176.9v-1.5M99.7 175.4v1.5M99.7 176.9v-1.5M100 176.9v-1.5M100.3 176.9v-1.5M100.9 175.4v1.5M101.3 176.9v-1.5"/>
<path d="M101.5 176.9v-1.5M107 176.9v-1.5M107.2 176.9v-1.5M112.7 175.4v1.5M113 176.9v-1.5M113.3 176.9v-1.5M113.9 175.4v1.5M114.2 176.9v-1.5M114.5 176.9v-1.5M114.7 176.9v-1.5M115.1 175.4v1.5M115.7 176.9v-1.5"/>
<path d="M115.9 176.9v-1.5M116.1 176.9v-1.5M270.8 175.4v1.5M271.4 176.9v-1.5M272.6 176.9v-1.5M274.1 175.5l1.6 .1M275.6 176.9v-1.5M276.1 175.4v1.5M276.7 176.9v-1.5M276.8 175.4v1.5M277.4 176.9v-1.5M277.6 176.9v-1.5"/>
<path d="M320.3 176.9v-1.5M320.7 176.9v-1.5M324.1 175.5l1.6 .1M326 176.9v-1.5M326.5 176.9v-1.5M327.7 176.9v-1.5M327.8 176.9v-1.5"/>
</g>
<path d="M83 61.8a1.59 1.59 0 0 1 2.3-1.4 1.59 1.59 0 0 1 .2 2.7 1.59 1.59 0 0 1-2.5-1v-.3M128 61.8a1.59 1.59 0 0 1 2.3-1.4 1.59 1.59 0 0 1 .2 2.7 1.59 1.59 0 0 1-2.5-1v-.3M83 111.8a1.59 1.59 0 0 1 2.3-1.4 1.59 1.59 0 0 1 .2 2.7 1.59 1.59 0 0 1-2.5-1v-.3M128 111.8a1.59 1.59 0 0 1 2.3-1.4 1.59 1.59 0 0 1 .2 2.7 1.59 1.59 0 0 1-2.5-1v-.3" fill="none" stroke="#000" stroke-width=".3" stroke-dasharray="1.3 .6" stroke-dashoffset=".4"/>
<path d="M129.6 39.8a2 2 0 0 1 1.8 2.9 2 2 0 0 1-3.4 .3 2 2 0 0 1 1.2-3.1l.4-.1M83.1 61.2a1.48 1.48 0 0 0 1.5 2M128.1 61.2a1.48 1.48 0 0 0 1.5 2M83.1 111.2a1.48 1.48 0 0 0 1.5 2M128.1 111.2a1.48 1.48 0 0 0 1.5 2M84.6 129.8a2 2 0 0 1 1.8 2.9 2 2 0 0 1-3.4 .3 2 2 0 0 1 1.2-3.1l.4-.1M272.5 180.2l3 .2M322.5 180.2l3 .2" fill="none" stroke="#000" stroke-width=".3" stroke-dasharray="1.3 .6" stroke-dashoffset=".1"/>
<text font-size="16.9" x="174" y="269.8">A4</text>
<g font-size="8.5">
<text x="255.8" y="227.6">CD12642022A</text>
<text x="150.1" y="281">3</text>
</g>
<text font-size="6.3" x="209.6" y="205.3">DESCRIPTION: cover</text>
<g font-size="5.3">
<text x="41" y="9.5">8</text>
<text x="88.5" y="9.5">7</text>
<text x="138.5" y="9.5">6</text>
<text x="188.5" y="9.5">5</text>
<text x="238.5" y="9.5">4</text>
<text x="288.5" y="9.5">3</text>
<text x="338.5" y="9.5">2</text>
<text x="386" y="9.5">1</text>
<text x="16.2" y="31.3">F</text>
<text x="411.2" y="31.3">F</text>
<text x="16.1" y="75.5">E</text>
<text x="411.1" y="75.5">E</text>
<text x="15.5" y="125.5">D</text>
<text x="410.5" y="125.5">D</text>
<text x="15.4" y="175.5">C</text>
<text x="410.4" y="175.5">C</text>
<text x="16" y="225.5">B</text>
<text x="411" y="225.5">B</text>
<text x="15.5" y="269.8">A</text>
<text x="410.5" y="269.8">A</text>
<text x="41" y="291.5">8</text>
<text x="88.5" y="291.5">7</text>
<text x="138.5" y="291.5">6</text>
<text x="188.5" y="291.5">5</text>
<text x="238.5" y="291.5">4</text>
<text x="288.5" y="291.5">3</text>
<text x="338.5" y="291.5">2</text>
<text x="386" y="291.5">1</text>
</g>
<g font-size="4.7">
<text x="99.1" y="16.6">90.00</text>
<text x="109.1" y="25.9">80.00</text>
<text x="133.2" y="25.9">5.00</text>
<text x="139.9" y="32.5">3 x 5.00</text>
<text x="159.6" y="32.6" transform="rotate(-90 159.6 32.6)">10.00</text>
<text x="46.5" y="43.2" transform="rotate(15 46.5 43.2)">6 x R1.00</text>
<text x="78.9" y="46.4" transform="rotate(-90 78.9 46.4)">15.00</text>
<text x="64.8" y="55.4" transform="rotate(15 64.8 55.4)">5.50</text>
<text x="150.2" y="55.4" transform="rotate(-15 150.2 55.4)">5.50</text>
<text x="164.6" y="74.1">0.50</text>
<text x="176.5" y="74.1">A</text>
<text x="182.8" y="74.1">B</text>
<text x="188.3" y="74.1">C</text>
<text x="52.9" y="78.1" transform="rotate(-90 52.9 78.1)">50.00</text>
<text x="60.3" y="95.6">45.00</text>
<text x="154.2" y="102.4" transform="rotate(-90 154.2 102.4)">50.00</text>
<text x="52.9" y="126.2" transform="rotate(-90 52.9 126.2)">50.00</text>
<text x="64.7" y="126.2" transform="rotate(-90 64.7 126.2)">10.64</text>
<text x="154.2" y="130.7" transform="rotate(-90 154.2 130.7)">15.00</text>
<text x="70" y="135" transform="rotate(-60 70 135)">5.50</text>
<text x="70.7" y="148.6">5.00</text>
<text x="149.7" y="144.4" transform="rotate(60 149.7 144.4)">5.50</text>
<text x="215.2" y="149.8">0.10</text>
<text x="227.1" y="149.8">A</text>
<text x="104" y="152.4" transform="rotate(-90 104 152.4)">8.00</text>
<text x="119.9" y="153.4" transform="rotate(-90 119.9 153.4)">10.00</text>
<text x="272.7" y="155.1">2 x 150.00 ±0.50</text>
<text x="41" y="167.9">0.50</text>
<text x="52.9" y="167.9">A</text>
<text x="59.2" y="167.9">B</text>
<text x="64.7" y="167.9">C</text>
<text x="217.3" y="167.3">B</text>
<text x="234.8" y="165.2" transform="rotate(-90 234.8 165.2)">10.00</text>
<text x="292" y="164.3">200.00</text>
<text x="357.3" y="163.9" transform="rotate(-90 357.3 163.9)">0.80</text>
<text x="155.2" y="170.5">0.20</text>
<text x="167.1" y="170.5">A</text>
<text x="173.4" y="170.5">B</text>
<text x="100" y="191.8">100.00</text>
<text x="159.6" y="187.9">C</text>
<text x="221.3" y="186.6">15.00</text>
<text x="279.1" y="191.1">2 x 50.00 ±0.50</text>
<text x="359.3" y="191.1">15.00</text>
<text x="162" y="206.7">0.05</text>
<text x="61.9" y="214.8" transform="rotate(-90 61.9 214.8)">2 x 15.00 ±0.50</text>
<text x="73.9" y="214.8" transform="rotate(-90 73.9 214.8)">2 x 10.00 ±0.50</text>
<text x="160.4" y="224.2">A</text>
<text x="209.6" y="225.5">DRAWING NUMBER:</text>
<text x="325.5" y="225.5">INITIAL</text>
<text x="386" y="225.5">DATE</text>
<text x="22.2" y="243.1">MATERIAL</text>
<text x="113.9" y="243.1">QTY</text>
<text x="170.7" y="243.1">SHEET</text>
<text x="283.2" y="243.1">DRAWN BY</text>
<text x="21.1" y="260.7">SURFACE AREA (Sq m)</text>
<text x="116.4" y="260.7">SCALE</text>
<text x="283.2" y="260.7">CHECKED BY</text>
<text x="22.2" y="279.1">WEIGHT (kg)</text>
<text x="116.4" y="279.1">PAGE</text>
<text x="283.2" y="279.1">APPROVED BY</text>
</g>
<text font-size="3.5" x="211.5" y="279.1">ALL DIAMENTIONS ARE IN mm</text>
</svg>
